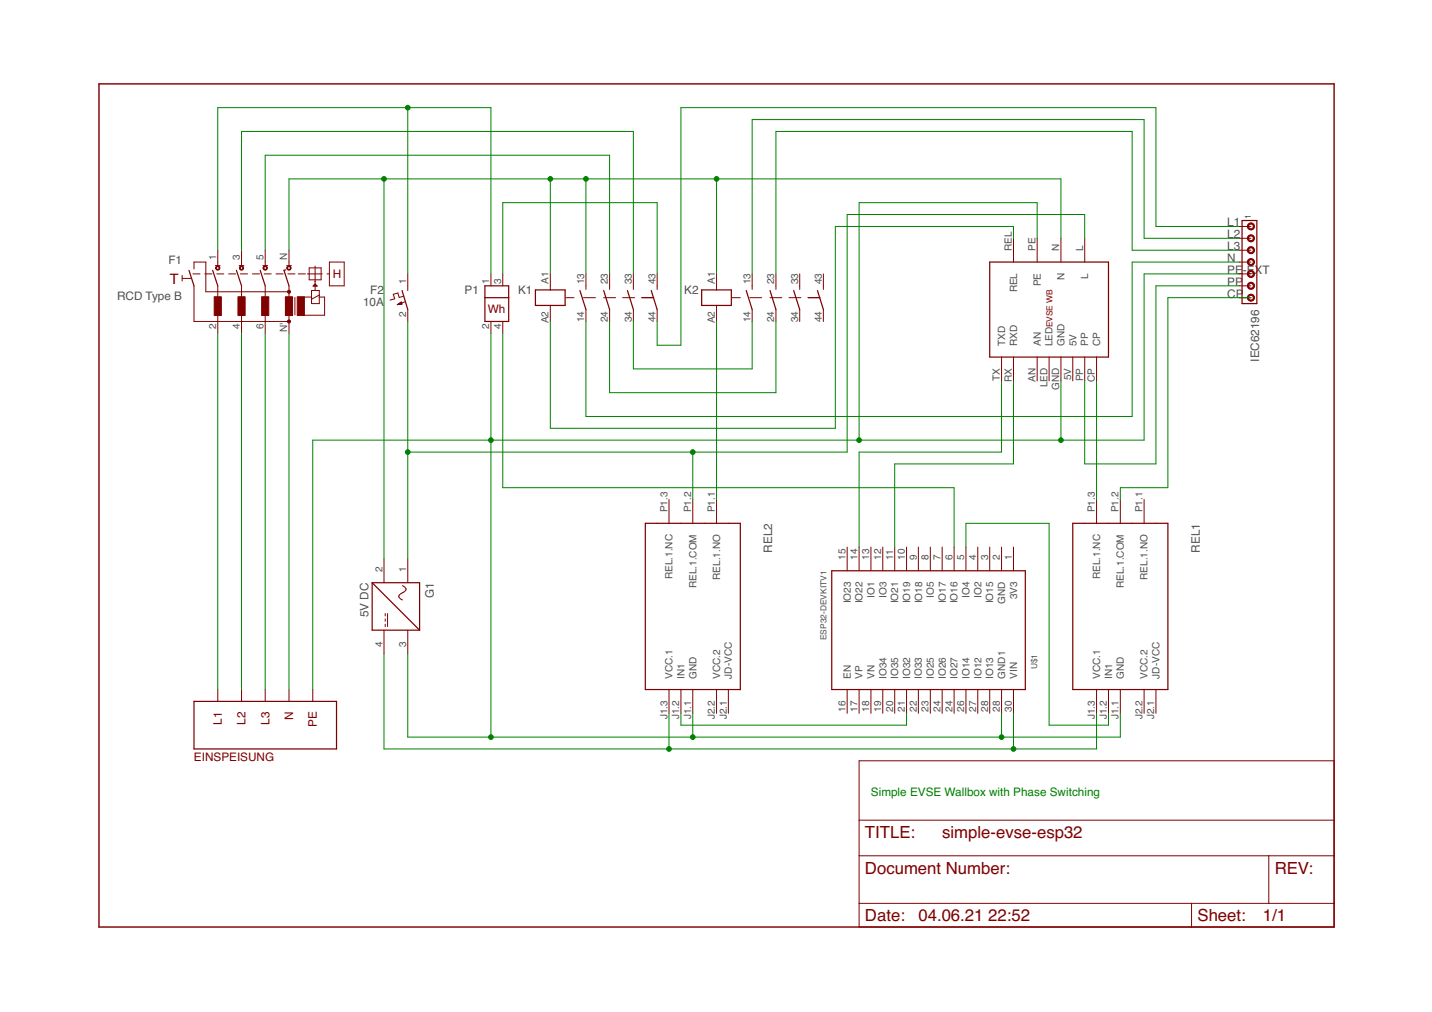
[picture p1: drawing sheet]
<svg xmlns="http://www.w3.org/2000/svg" width="297mm" height="210mm" viewBox="0 0 297 210" stroke-linecap="round" stroke-linejoin="round" font-family="sans-serif">
<g fill="none" stroke="#800000" stroke-width=".21">
<path d="M37.8 57.7h1.8M37.8 57.1v1.2M40 56.8h1.5M40.2 55.8v-1.4h2.5v6.1h17.2M40.2 59.3v7.4h19.7M42.5 56.8h1.5M44.7 55.1h1M45 56.8h1.4M45.2 51.9v3.2M45.2 59.3v9.8M47.4 56.8h1.5M49.6 55.1h1"/>
<path d="M49.9 56.8h1.5M50.1 51.9v3.2M50.1 59.3v9.8M52.3 56.8h1.5M54.5 55.1h1M54.8 56.8h1.5M55 51.9v3.2M55 59.3v9.8M57.3 56.8h1.4M59.5 55.1h.9M59.7 56.8h1.5M59.9 51.9v3.2"/>
<path d="M59.9 59.3v9.8M61.9 56.8h1.5M63.8 56.8h3M64.1 55.6h2.5v2.4h-2.5zM65 59.3h.7M65.1 59.1h.5M65.3 59h.2M65.4 55.2v5M65.4 58.9l.4 .5h-.9zM67.8 56.8h.5M68.3 54.4h3.1v4.9h-3.1zM84.6 56.8v3.5"/>
<path d="M101.8 56.8v2.5M104.3 56.8v2.5M114.2 56.8v3.3M121.5 56.8v3.2M126.4 56.8v3.2M131.4 56.8v3.2M136.3 56.8v3.2M148.6 56.8v3.3M156 56.8v3.2M161 56.8v3.2M165.9 56.8v3.2M170.8 56.8v3.2"/>
<path d="M210.2 49.4v5M215.1 49.4v5M220.1 49.4v5M225 49.4v5M257 56.8h2.5M257 54.4h2.5M257 59.3h2.5M257 47h2.5M257 49.4h2.5M257 51.9h2.5M61.2 61.7v3.6M63 61.6h1.6"/>
<path d="M64.6 60.3h1.6v2.7h-1.6zM66.2 61.6h1.1v3.8h-4.2M66.2 61.2l-1.6 .9M82.4 63.2l.8-.6 .2 .5zM82.6 63.1h.7M82.7 63h.7M82.9 62.9h.4M83.1 62.7h.2M83.8 61.4l-1 .3-.3-.9-.9 .2 .3 1-1 .3M84 62.6l-.8 .3M84.6 64.2v2.5M101.8 66.7v2.4"/>
<path d="M104.3 66.7v2.4M114.2 63.4v3.3M117.3 61.7h1.8M121 61.7h2.5M121.5 64.2v2.5M125.2 61.7h2.5M126.4 64.2v2.5M129.2 61.7h2.4M131.4 64.2v2.5M133.1 61.7l2.5 .1M136.3 64.2v2.5M148.6 63.4v3.3"/>
<path d="M151.8 61.7h1.8M155.5 61.7h2.5M156 64.2v2.5M159.7 61.7h2.5M161 64.2v2.5M163.7 61.7h2.4M165.9 64.2v2.5M167.6 61.7h2.5M170.8 64.2v2.5M207.8 74.1v4.9M210.2 74.1v4.9M215.1 74.1v4.9"/>
<path d="M217.6 74.1v4.9M220.1 74.1v4.9M222.5 74.1v4.9M225 74.1v4.9M227.5 74.1v4.9M257 61.7h2.5M79.7 115.9v5M84.6 115.9v5M138.8 103.6v4.9M143.7 103.6v4.9M148.6 103.6v4.9M175.7 113.5v4.9"/>
<path d="M178.2 113.5v4.9M180.7 113.5v4.9M183.1 113.5v4.9M185.6 113.5v4.9M188 113.5v4.9M190.5 113.5v4.9M193 113.5v4.9M195.4 113.5v4.9M197.9 113.5v4.9M200.4 113.5v4.9M202.8 113.5v4.9M205.3 113.5v4.9"/>
<path d="M207.8 113.5v4.9M210.2 113.5v4.9M227.5 103.6v4.9M232.4 103.6v4.9M237.3 103.6v4.9M79.7 130.7v4.9M79.9 127.3v.5M79.9 128.4v.5M79.9 129.5v.5M80.4 127.3v2.7M83.5 121.5a.74 .74 0 0 1 .7 .7 .74 .74 0 0 1-.7 .8l-.3 .1a.62 .62 0 0 0-.5 .6 .62 .62 0 0 0 .5 .6l.3 .1M84.6 130.7v4.9"/>
<path d="M45.2 143v2.5M50.1 143v2.5M55 143v2.5M59.9 143v2.5M64.9 143v2.5M138.8 143v5M141.2 143v5M143.7 143v5M148.6 143v5M151.1 143v5M175.7 143v5M178.2 143v5"/>
<path d="M178.2 157.8h98.5v34.5h-98.5zM180.7 143v5M183.1 143v5M185.6 143v5M188 143v5M190.5 143v5M193 143v5M195.4 143v5M197.9 143v5M200.4 143v5M202.8 143v5M205.3 143v5"/>
<path d="M207.8 143v5M210.2 143v5M227.5 143v5M229.9 143v5M232.4 143v5M237.3 143v5M239.8 143v5M178.2 177.5h98.5M178.2 170.1h98.5M263.2 177.5v9.9M178.2 187.4h98.5M247.2 187.4v4.9"/>
</g>
<g fill="none" stroke="#800000" stroke-width=".25">
<path d="M39.2 56.1l1 3.2M44.1 56.1l1.1 3.2M49 56.1l1.1 3.2M54 56.1l1 3.2M59.3 56l-.4 .1 1 3.2M100.6 59.3h4.9v7.4h-4.9zM205.3 54.4h24.6v19.7h-24.6zM257.6 45.7h3.1v17.3h-3.1zM83.4 60.3l1.2 3.9M100.6 61.7h4.9M111.1 60.1h6.1v3.3h-6.1zM120.3 60.3l1.2 3.9"/>
<path d="M125.2 60.3l1.2 3.9M130.2 60.3l1.2 3.9M135.1 60.3l1.2 3.9M145.5 60.1h6.2v3.3h-6.2zM154.8 60.3l1.2 3.9M159.7 60.3l1.3 3.9M164.6 60.3l1.3 3.9M169.6 60.3l1.2 3.9M133.9 108.5h19.7v34.5h-19.7zM172.5 118.4h40.2v24.6h-40.2zM222.5 108.5h19.8v34.5h-19.8zM77.2 120.9h9.8v9.8"/>
<path d="M77.2 120.9v9.8h9.8M77.2 120.9l9.8 9.8M40.2 145.5h29.6v9.8h-29.6z"/>
</g>
<g fill="#800000" stroke="#800000" stroke-width=".21">
<path d="M44.9 55.2a.44 .44 0 0 1 .7 .2 .44 .44 0 0 1-.3 .6 .44 .44 0 0 1-.6-.4h.2a.29 .29 0 0 1 .4-.3 .29 .29 0 0 1 .1 .5 .29 .29 0 0 1-.5-.1l-.2-.1z" fill-rule="evenodd"/>
<path d="M49.8 55.2a.44 .44 0 0 1 .7 .2 .44 .44 0 0 1-.3 .6 .44 .44 0 0 1-.5-.4h.1a.29 .29 0 0 1 .4-.3 .29 .29 0 0 1 .1 .5 .29 .29 0 0 1-.5-.1l-.1-.1z" fill-rule="evenodd"/>
<path d="M54.7 55.2a.44 .44 0 0 1 .7 .2 .44 .44 0 0 1-.3 .6 .44 .44 0 0 1-.5-.4h.1a.3 .3 0 0 1 .4-.3 .3 .3 0 0 1 .1 .4 .3 .3 0 0 1-.4 0l-.2-.1z" fill-rule="evenodd"/>
<path d="M59.7 55.2a.44 .44 0 0 1 .6 .2 .44 .44 0 0 1-.3 .6 .44 .44 0 0 1-.5-.4h.1a.3 .3 0 0 1 .5-.3 .3 .3 0 0 1 .1 .5 .3 .3 0 0 1-.5-.1l-.2-.1z" fill-rule="evenodd"/>
<path d="M258.9 46.5a.74 .74 0 0 1 1.2 0 .74 .74 0 0 1-.4 1.2 .74 .74 0 0 1-1-.7h.3a.5 .5 0 0 1 .7-.5 .5 .5 0 0 1 .1 .9 .5 .5 0 0 1-.8-.3v-.1h-.3z" fill-rule="evenodd"/>
<path d="M258.9 49a.74 .74 0 0 1 1.2 0 .74 .74 0 0 1-.4 1.1 .74 .74 0 0 1-1-.7h.3a.5 .5 0 0 1 .7-.4 .5 .5 0 0 1 .1 .8 .5 .5 0 0 1-.8-.2v-.2h-.3z" fill-rule="evenodd"/>
<path d="M258.9 51.4a.74 .74 0 0 1 1.2 .1 .74 .74 0 0 1-.4 1.1 .74 .74 0 0 1-1-.7h.3a.5 .5 0 0 1 .7-.4 .5 .5 0 0 1 .1 .8 .5 .5 0 0 1-.8-.2v-.2h-.3z" fill-rule="evenodd"/>
<path d="M258.9 53.9a.74 .74 0 0 1 1.2 .1 .74 .74 0 0 1-.4 1.1 .74 .74 0 0 1-1-.7h.3a.5 .5 0 0 1 .7-.5 .5 .5 0 0 1 .1 .9 .5 .5 0 0 1-.8-.3v-.1h-.3z" fill-rule="evenodd"/>
<path d="M258.9 56.3a.74 .74 0 0 1 1.2 .1 .74 .74 0 0 1-.4 1.1 .74 .74 0 0 1-1-.7h.3a.5 .5 0 0 1 .7-.4 .5 .5 0 0 1 .1 .8 .5 .5 0 0 1-.8-.2v-.2h-.3z" fill-rule="evenodd"/>
<path d="M258.9 58.8a.74 .74 0 0 1 1.2 .1 .74 .74 0 0 1-.4 1.1 .74 .74 0 0 1-1-.7h.3a.5 .5 0 0 1 .7-.4 .5 .5 0 0 1 .1 .8 .5 .5 0 0 1-.8-.2v-.2h-.3z" fill-rule="evenodd"/>
<path d="M258.9 61.3a.74 .74 0 0 1 1.2 0 .74 .74 0 0 1-.4 1.2 .74 .74 0 0 1-1-.8h.3a.5 .5 0 0 1 .7-.4 .5 .5 0 0 1 .1 .8 .5 .5 0 0 1-.8-.2v-.2h-.3z" fill-rule="evenodd"/>
<circle cx="59.9" cy="66.7" r=".32"/>
<circle cx="59.9" cy="60.5" r=".32"/>
</g>
<g fill="#800000" stroke="#800000" stroke-width=".21">
<path d="M61.7 61.6h1.4v3.8h-1.4z"/>
<path d="M44.4 61.6h1.5v3.8h-1.5z"/>
<path d="M49.4 61.6h1.4v3.8h-1.4z"/>
<path d="M54.3 61.6h1.5v3.8h-1.5z"/>
<path d="M59.2 61.6h1.5v3.8h-1.5z"/>
</g>
<path d="M20.5 17.4h256.2v174.9h-256.2z" fill="none" stroke="#800000" stroke-width=".3"/>
<g fill="none" stroke="#008000" stroke-width=".21">
<path d="M79.7 37.1v78.8M84.6 22.3v34.5M114.2 37.1v19.7M121.5 37.1v19.7M148.6 37.1v19.7M45.2 51.9v-29.6h56.6v34.5M50.1 51.9v-24.6h81.3v29.5M55 51.9v-19.7h71.4v24.6M104.3 56.8v-14.8h32v14.8M210.2 49.4v-2.4h-36.9v41.8h-59.1v-22.1M215.1 49.4v-7.4h-36.9v49.3M220.1 49.4v-12.3h-160.2v14.8"/>
<path d="M225 49.4v-4.9h-49.3v49.3h-91.1M257 47h-17.2v-24.7h-98.6v49.3h-4.9v-4.9M257 51.9h-22.2v-24.6h-73.8v29.5M257 54.4h-22.2v32h-113.3v-19.7M257 49.4h-19.7v-24.6h-81.3v32M257 59.3h-17.2v36.9h-14.8v-17.2M257 56.8h-19.7v34.5h-172.4v51.7M45.2 69.1v73.9M50.1 69.1v73.9M55 69.1v73.9M59.9 69.1v73.9M84.6 66.7v49.2"/>
<path d="M101.8 69.1v83.8M104.3 69.1v32.1h93.6v12.3M126.4 66.7v14.7h34.6v-14.7M131.4 66.7v9.8h24.6v-9.8M148.6 66.7v36.9M207.8 79v14.8h-29.6v19.7M210.2 79v17.2h-24.6v17.3M220.1 79v12.3M227.5 79v24.6M259.5 61.7h-17.2v39.5h-9.9v2.4M143.7 93.8v9.8M200.4 113.5v-5h17.2v41.9h12.3v-2.4"/>
<path d="M79.7 135.6v19.7h147.8v-7.3M84.6 135.6v17.3h147.8v-4.9M138.8 148v7.3M141.2 148v2.4h46.8v-2.4M143.7 148v4.9M207.8 148v4.9M210.2 148v7.3"/>
</g>
<g fill="#008000" stroke="#008000" stroke-width=".21">
<circle cx="84.6" cy="22.3" r=".49"/>
<circle cx="114.2" cy="37.1" r=".49"/>
<circle cx="121.5" cy="37.1" r=".49"/>
<circle cx="148.6" cy="37.1" r=".49"/>
<circle cx="79.7" cy="37.1" r=".49"/>
<circle cx="138.8" cy="155.3" r=".49"/>
<circle cx="210.2" cy="155.3" r=".49"/>
<circle cx="178.2" cy="91.3" r=".49"/>
<circle cx="220.1" cy="91.3" r=".49"/>
<circle cx="143.7" cy="152.9" r=".49"/>
<circle cx="207.8" cy="152.9" r=".49"/>
<circle cx="101.8" cy="152.9" r=".49"/>
<circle cx="101.8" cy="91.3" r=".49"/>
<circle cx="143.7" cy="93.8" r=".49"/>
<circle cx="84.6" cy="93.8" r=".49"/>
</g>
<g font-size="3.5" fill="#800000">
<text x="179.4" y="173.8">TITLE:</text>
<text x="195.4" y="173.8">simple-evse-esp32</text>
<text x="179.4" y="181.2">Document Number:</text>
<text x="264.4" y="181.2">REV:</text>
<text x="179.4" y="191.1">Date:</text>
<text x="190.5" y="191.1">04.06.21</text>
<text x="205" y="191.1">22:52</text>
<text x="248.4" y="191.1">Sheet:</text>
<text x="262" y="191.1">1/1</text>
</g>
<text font-size="3" fill="#800000" x="35.2" y="58.9">T</text>
<g font-size="2.4" fill="#505050">
<text x="254.6" y="47">L1</text>
<text x="254.6" y="49.4">L2</text>
<text x="254.6" y="51.9">L3</text>
<text x="34.9" y="54.8">F1</text>
<text x="254.6" y="54.4">N</text>
<text x="254.6" y="59.3">PP</text>
<text x="254.6" y="56.8">PE</text>
<text x="257.8" y="56.8">-EXT</text>
<text x="24.3" y="62.2">RCD Type B</text>
<text x="75.3" y="63.5">10A</text>
<text x="76.8" y="61">F2</text>
<text x="96.4" y="61">P1</text>
<text x="107.5" y="61">K1</text>
<text x="142" y="61">K2</text>
<text x="254.6" y="61.7">CP</text>
<text x="261.2" y="75" transform="rotate(-90 261.2 75)">IEC62196</text>
<text x="160.2" y="114.6" transform="rotate(-90 160.2 114.6)">REL2</text>
<text x="248.9" y="114.6" transform="rotate(-90 248.9 114.6)">REL1</text>
<text x="90" y="124.1" transform="rotate(-90 90 124.1)">G1</text>
<text x="76.4" y="128" transform="rotate(-90 76.4 128)">5V DC</text>
</g>
<g font-size="2.4" fill="#800000">
<text x="69" y="57.7">H</text>
<text x="101.2" y="64.9">Wh</text>
<text x="60.8" y="149.3" transform="rotate(-90 60.8 149.3)">N</text>
<text x="46" y="150.3" transform="rotate(-90 46 150.3)">L1</text>
<text x="50.9" y="150.3" transform="rotate(-90 50.9 150.3)">L2</text>
<text x="55.9" y="150.3" transform="rotate(-90 55.9 150.3)">L3</text>
<text x="65.7" y="150.8" transform="rotate(-90 65.7 150.8)">PE</text>
<text x="40.2" y="157.8">EINSPEISUNG</text>
</g>
<text font-size="2.4" fill="#008000" x="180.7" y="165.2">Simple EVSE Wallbox with Phase Switching</text>
<g font-size="2.1" fill="#505050">
<text x="209.9" y="52.1" transform="rotate(-90 209.9 52.1)">REL</text>
<text x="214.8" y="52.1" transform="rotate(-90 214.8 52.1)">PE</text>
<text x="219.7" y="52.1" transform="rotate(-90 219.7 52.1)">N</text>
<text x="224.7" y="52.1" transform="rotate(-90 224.7 52.1)">L</text>
<text x="44.8" y="54" transform="rotate(-90 44.8 54)">1</text>
<text x="49.7" y="54" transform="rotate(-90 49.7 54)">3</text>
<text x="54.7" y="54" transform="rotate(-90 54.7 54)">5</text>
<text x="59.6" y="54" transform="rotate(-90 59.6 54)">N</text>
<text x="84.2" y="58.9" transform="rotate(-90 84.2 58.9)">1</text>
<text x="101.5" y="58.9" transform="rotate(-90 101.5 58.9)">1</text>
<text x="103.9" y="58.9" transform="rotate(-90 103.9 58.9)">3</text>
<text x="113.8" y="58.9" transform="rotate(-90 113.8 58.9)">A1</text>
<text x="121.2" y="58.9" transform="rotate(-90 121.2 58.9)">13</text>
<text x="126.1" y="58.9" transform="rotate(-90 126.1 58.9)">23</text>
<text x="131" y="58.9" transform="rotate(-90 131 58.9)">33</text>
<text x="136" y="58.9" transform="rotate(-90 136 58.9)">43</text>
<text x="148.3" y="58.9" transform="rotate(-90 148.3 58.9)">A1</text>
<text x="155.7" y="58.9" transform="rotate(-90 155.7 58.9)">13</text>
<text x="160.6" y="58.9" transform="rotate(-90 160.6 58.9)">23</text>
<text x="165.5" y="58.9" transform="rotate(-90 165.5 58.9)">33</text>
<text x="170.5" y="58.9" transform="rotate(-90 170.5 58.9)">43</text>
<text x="215.9" y="59.4" transform="rotate(-90 215.9 59.4)">PE</text>
<text x="220.8" y="58.1" transform="rotate(-90 220.8 58.1)">N</text>
<text x="225.7" y="57.8" transform="rotate(-90 225.7 57.8)">L</text>
<text x="84.2" y="65.7" transform="rotate(-90 84.2 65.7)">2</text>
<text x="211" y="60.7" transform="rotate(-90 211 60.7)">REL</text>
<text x="44.8" y="68.2" transform="rotate(-90 44.8 68.2)">2</text>
<text x="49.7" y="68.2" transform="rotate(-90 49.7 68.2)">4</text>
<text x="54.7" y="68.2" transform="rotate(-90 54.7 68.2)">6</text>
<text x="59.6" y="68.9" transform="rotate(-90 59.6 68.9)">N'</text>
<text x="101.5" y="68.2" transform="rotate(-90 101.5 68.2)">2</text>
<text x="103.9" y="68.2" transform="rotate(-90 103.9 68.2)">4</text>
<text x="113.8" y="67.1" transform="rotate(-90 113.8 67.1)">A2</text>
<text x="121.2" y="66.9" transform="rotate(-90 121.2 66.9)">14</text>
<text x="126.1" y="66.9" transform="rotate(-90 126.1 66.9)">24</text>
<text x="131" y="66.9" transform="rotate(-90 131 66.9)">34</text>
<text x="136" y="66.9" transform="rotate(-90 136 66.9)">44</text>
<text x="148.3" y="67.1" transform="rotate(-90 148.3 67.1)">A2</text>
<text x="155.7" y="66.9" transform="rotate(-90 155.7 66.9)">14</text>
<text x="160.6" y="66.9" transform="rotate(-90 160.6 66.9)">24</text>
<text x="165.5" y="66.9" transform="rotate(-90 165.5 66.9)">34</text>
<text x="170.5" y="66.9" transform="rotate(-90 170.5 66.9)">44</text>
<text x="208.5" y="71.8" transform="rotate(-90 208.5 71.8)">TXD</text>
<text x="211" y="71.8" transform="rotate(-90 211 71.8)">RXD</text>
<text x="215.9" y="71.8" transform="rotate(-90 215.9 71.8)">AN</text>
<text x="218.3" y="71.8" transform="rotate(-90 218.3 71.8)">LED</text>
<text x="220.8" y="71.8" transform="rotate(-90 220.8 71.8)">GND</text>
<text x="223.3" y="71.8" transform="rotate(-90 223.3 71.8)">5V</text>
<text x="225.7" y="71.8" transform="rotate(-90 225.7 71.8)">PP</text>
<text x="228.2" y="71.8" transform="rotate(-90 228.2 71.8)">CP</text>
<text x="207.4" y="79" transform="rotate(-90 207.4 79)">TX</text>
<text x="209.9" y="79.2" transform="rotate(-90 209.9 79.2)">RX</text>
<text x="214.8" y="79.2" transform="rotate(-90 214.8 79.2)">AN</text>
<text x="217.3" y="80.4" transform="rotate(-90 217.3 80.4)">LED</text>
<text x="219.7" y="80.9" transform="rotate(-90 219.7 80.9)">GND</text>
<text x="222.2" y="78.9" transform="rotate(-90 222.2 78.9)">5V</text>
<text x="224.7" y="79.1" transform="rotate(-90 224.7 79.1)">PP</text>
<text x="227.1" y="79.2" transform="rotate(-90 227.1 79.2)">CP</text>
<text x="138.4" y="106.3" transform="rotate(-90 138.4 106.3)">P1.3</text>
<text x="143.4" y="106.3" transform="rotate(-90 143.4 106.3)">P1.2</text>
<text x="148.3" y="106.3" transform="rotate(-90 148.3 106.3)">P1.1</text>
<text x="227.1" y="106.3" transform="rotate(-90 227.1 106.3)">P1.3</text>
<text x="232" y="106.3" transform="rotate(-90 232 106.3)">P1.2</text>
<text x="237" y="106.3" transform="rotate(-90 237 106.3)">P1.1</text>
<text x="79.3" y="118.6" transform="rotate(-90 79.3 118.6)">2</text>
<text x="84.2" y="118.6" transform="rotate(-90 84.2 118.6)">1</text>
<text x="175.4" y="116.1" transform="rotate(-90 175.4 116.1)">15</text>
<text x="177.8" y="116.1" transform="rotate(-90 177.8 116.1)">14</text>
<text x="180.3" y="116.1" transform="rotate(-90 180.3 116.1)">13</text>
<text x="182.8" y="116.1" transform="rotate(-90 182.8 116.1)">12</text>
<text x="185.2" y="116.1" transform="rotate(-90 185.2 116.1)">11</text>
<text x="187.7" y="116.1" transform="rotate(-90 187.7 116.1)">10</text>
<text x="190.2" y="116.1" transform="rotate(-90 190.2 116.1)">9</text>
<text x="192.6" y="116.1" transform="rotate(-90 192.6 116.1)">8</text>
<text x="195.1" y="116.1" transform="rotate(-90 195.1 116.1)">7</text>
<text x="197.6" y="116.1" transform="rotate(-90 197.6 116.1)">6</text>
<text x="200" y="116.1" transform="rotate(-90 200 116.1)">5</text>
<text x="202.5" y="116.1" transform="rotate(-90 202.5 116.1)">4</text>
<text x="204.9" y="116.1" transform="rotate(-90 204.9 116.1)">3</text>
<text x="207.4" y="116.1" transform="rotate(-90 207.4 116.1)">2</text>
<text x="209.9" y="116.1" transform="rotate(-90 209.9 116.1)">1</text>
<text x="139.5" y="120.1" transform="rotate(-90 139.5 120.1)">REL.1.NC</text>
<text x="144.4" y="122" transform="rotate(-90 144.4 122)">REL.1.COM</text>
<text x="149.4" y="120.3" transform="rotate(-90 149.4 120.3)">REL.1.NO</text>
<text x="176.5" y="125.1" transform="rotate(-90 176.5 125.1)">IO23</text>
<text x="178.9" y="125.1" transform="rotate(-90 178.9 125.1)">IO22</text>
<text x="181.4" y="124" transform="rotate(-90 181.4 124)">IO1</text>
<text x="183.9" y="124" transform="rotate(-90 183.9 124)">IO3</text>
<text x="186.3" y="125.1" transform="rotate(-90 186.3 125.1)">IO21</text>
<text x="188.8" y="125.1" transform="rotate(-90 188.8 125.1)">IO19</text>
<text x="191.3" y="125.1" transform="rotate(-90 191.3 125.1)">IO18</text>
<text x="193.7" y="124" transform="rotate(-90 193.7 124)">IO5</text>
<text x="196.2" y="125.1" transform="rotate(-90 196.2 125.1)">IO17</text>
<text x="198.6" y="125.1" transform="rotate(-90 198.6 125.1)">IO16</text>
<text x="201.1" y="124" transform="rotate(-90 201.1 124)">IO4</text>
<text x="203.6" y="124" transform="rotate(-90 203.6 124)">IO2</text>
<text x="206" y="125.1" transform="rotate(-90 206 125.1)">IO15</text>
<text x="208.5" y="125.3" transform="rotate(-90 208.5 125.3)">GND</text>
<text x="211" y="124.3" transform="rotate(-90 211 124.3)">3V3</text>
<text x="228.2" y="120.1" transform="rotate(-90 228.2 120.1)">REL.1.NC</text>
<text x="233.1" y="122" transform="rotate(-90 233.1 122)">REL.1.COM</text>
<text x="238.1" y="120.3" transform="rotate(-90 238.1 120.3)">REL.1.NO</text>
<text x="79.3" y="134.1" transform="rotate(-90 79.3 134.1)">4</text>
<text x="84.2" y="134.1" transform="rotate(-90 84.2 134.1)">3</text>
<text x="139.5" y="140.8" transform="rotate(-90 139.5 140.8)">VCC.1</text>
<text x="142" y="140.8" transform="rotate(-90 142 140.8)">IN1</text>
<text x="144.4" y="140.8" transform="rotate(-90 144.4 140.8)">GND</text>
<text x="149.4" y="140.8" transform="rotate(-90 149.4 140.8)">VCC.2</text>
<text x="151.8" y="140.8" transform="rotate(-90 151.8 140.8)">JD-VCC</text>
<text x="176.5" y="140.8" transform="rotate(-90 176.5 140.8)">EN</text>
<text x="178.9" y="140.8" transform="rotate(-90 178.9 140.8)">VP</text>
<text x="181.4" y="140.8" transform="rotate(-90 181.4 140.8)">VN</text>
<text x="183.9" y="140.8" transform="rotate(-90 183.9 140.8)">IO34</text>
<text x="186.3" y="140.8" transform="rotate(-90 186.3 140.8)">IO35</text>
<text x="188.8" y="140.8" transform="rotate(-90 188.8 140.8)">IO32</text>
<text x="191.2" y="140.8" transform="rotate(-90 191.2 140.8)">IO33</text>
<text x="193.7" y="140.8" transform="rotate(-90 193.7 140.8)">IO25</text>
<text x="196.2" y="140.8" transform="rotate(-90 196.2 140.8)">IO26</text>
<text x="198.6" y="140.8" transform="rotate(-90 198.6 140.8)">IO27</text>
<text x="201.1" y="140.8" transform="rotate(-90 201.1 140.8)">IO14</text>
<text x="203.6" y="140.8" transform="rotate(-90 203.6 140.8)">IO12</text>
<text x="206" y="140.8" transform="rotate(-90 206 140.8)">IO13</text>
<text x="208.5" y="140.8" transform="rotate(-90 208.5 140.8)">GND1</text>
<text x="211" y="140.8" transform="rotate(-90 211 140.8)">VIN</text>
<text x="228.2" y="140.8" transform="rotate(-90 228.2 140.8)">VCC.1</text>
<text x="230.7" y="140.8" transform="rotate(-90 230.7 140.8)">IN1</text>
<text x="233.1" y="140.8" transform="rotate(-90 233.1 140.8)">GND</text>
<text x="238.1" y="140.8" transform="rotate(-90 238.1 140.8)">VCC.2</text>
<text x="240.5" y="140.8" transform="rotate(-90 240.5 140.8)">JD-VCC</text>
<text x="138.4" y="149.2" transform="rotate(-90 138.4 149.2)">J1.3</text>
<text x="140.9" y="149.2" transform="rotate(-90 140.9 149.2)">J1.2</text>
<text x="143.4" y="149.2" transform="rotate(-90 143.4 149.2)">J1.1</text>
<text x="148.3" y="149.2" transform="rotate(-90 148.3 149.2)">J2.2</text>
<text x="150.7" y="149.2" transform="rotate(-90 150.7 149.2)">J2.1</text>
<text x="175.4" y="147.6" transform="rotate(-90 175.4 147.6)">16</text>
<text x="177.8" y="147.6" transform="rotate(-90 177.8 147.6)">17</text>
<text x="180.3" y="147.6" transform="rotate(-90 180.3 147.6)">18</text>
<text x="182.8" y="147.6" transform="rotate(-90 182.8 147.6)">19</text>
<text x="185.2" y="147.6" transform="rotate(-90 185.2 147.6)">20</text>
<text x="187.7" y="147.6" transform="rotate(-90 187.7 147.6)">21</text>
<text x="190.2" y="147.6" transform="rotate(-90 190.2 147.6)">22</text>
<text x="192.6" y="147.6" transform="rotate(-90 192.6 147.6)">23</text>
<text x="195.1" y="147.6" transform="rotate(-90 195.1 147.6)">24</text>
<text x="197.6" y="147.6" transform="rotate(-90 197.6 147.6)">24</text>
<text x="200" y="147.6" transform="rotate(-90 200 147.6)">26</text>
<text x="202.5" y="147.6" transform="rotate(-90 202.5 147.6)">27</text>
<text x="204.9" y="147.6" transform="rotate(-90 204.9 147.6)">28</text>
<text x="207.4" y="147.6" transform="rotate(-90 207.4 147.6)">28</text>
<text x="209.9" y="147.6" transform="rotate(-90 209.9 147.6)">30</text>
<text x="227.1" y="149.2" transform="rotate(-90 227.1 149.2)">J1.3</text>
<text x="229.6" y="149.2" transform="rotate(-90 229.6 149.2)">J1.2</text>
<text x="232" y="149.2" transform="rotate(-90 232 149.2)">J1.1</text>
<text x="237" y="149.2" transform="rotate(-90 237 149.2)">J2.2</text>
<text x="239.4" y="149.2" transform="rotate(-90 239.4 149.2)">J2.1</text>
</g>
<g font-size="1.7" fill="#505050">
<text x="259.5" y="45.5" transform="rotate(-90 259.5 45.5)">1</text>
<text x="171.4" y="132.8" transform="rotate(-90 171.4 132.8)">ESP32-DEVKITV1</text>
<text x="215.1" y="138.8" transform="rotate(-90 215.1 138.8)">U$1</text>
</g>
<text font-size="1.7" fill="#800000" x="218.3" y="67.9" transform="rotate(-90 218.3 67.9)">EVSE WB</text>
</svg>
